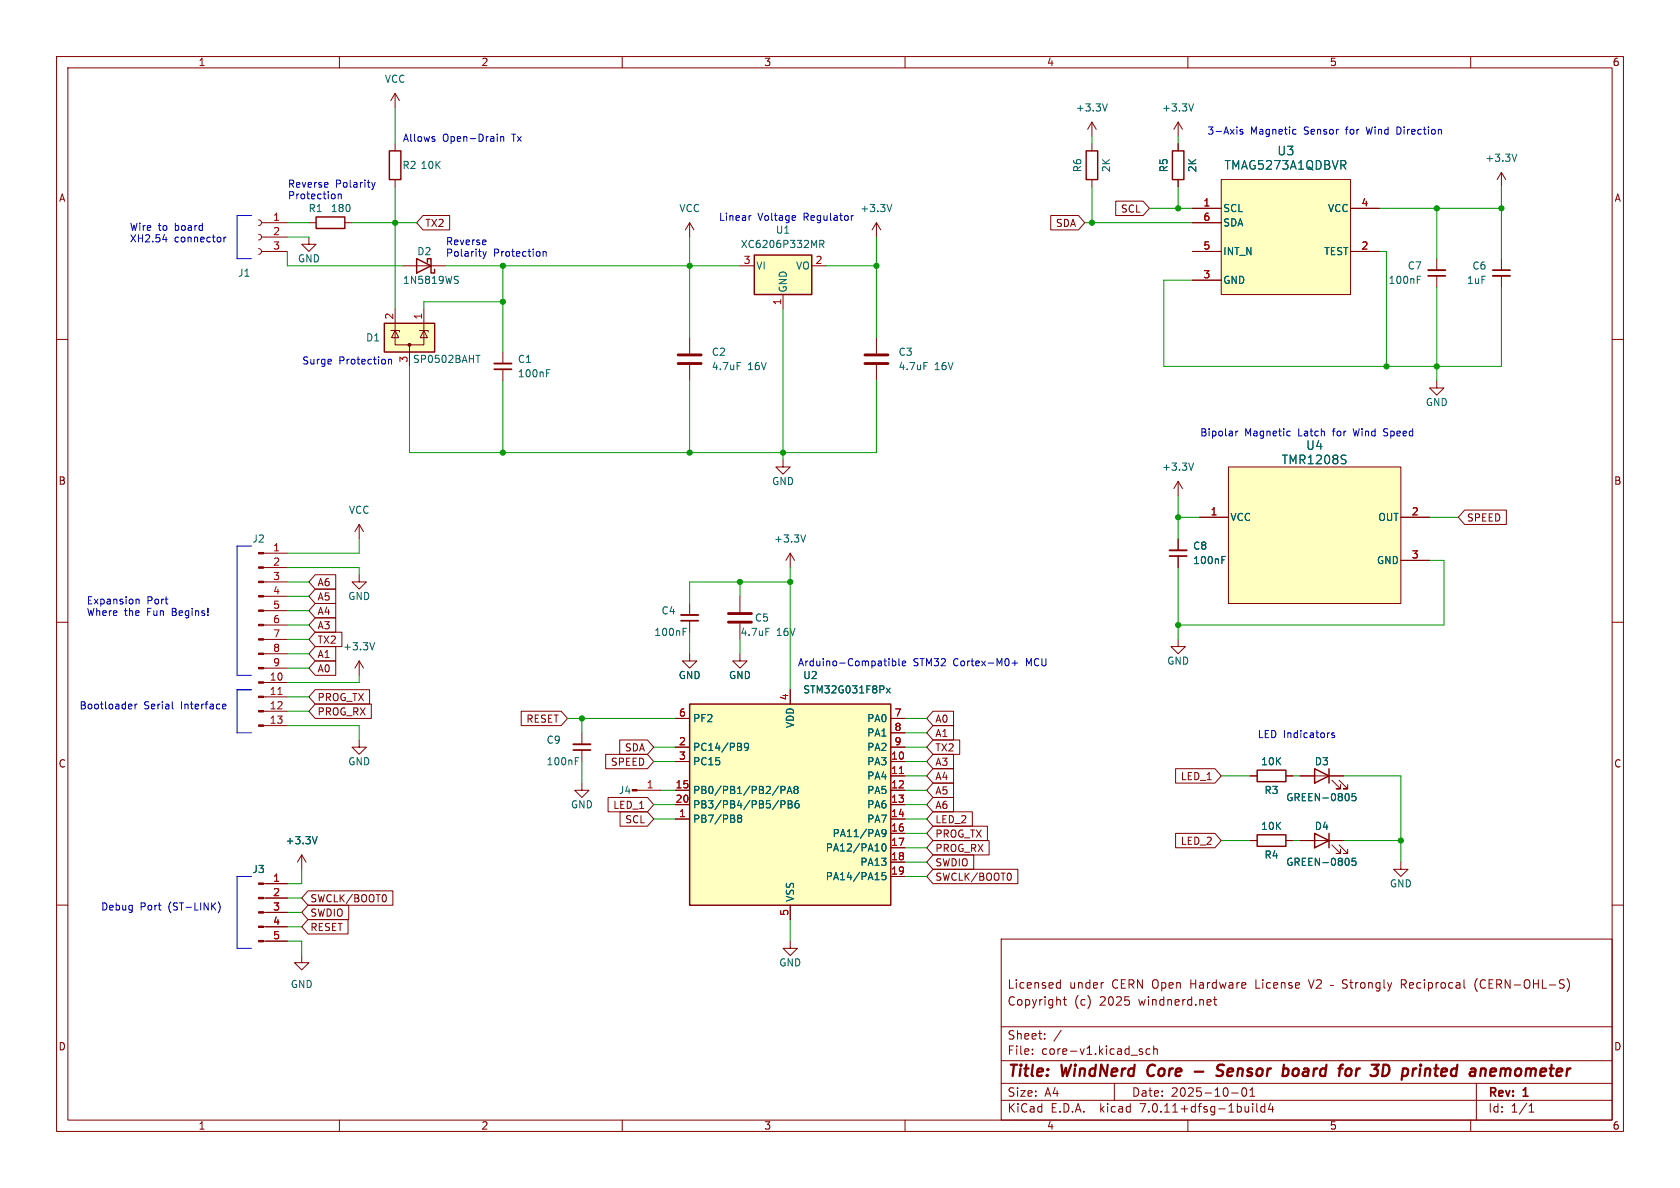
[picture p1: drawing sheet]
<svg xmlns="http://www.w3.org/2000/svg" width="297mm" height="210mm" viewBox="0 0 297 210" stroke-linecap="round" stroke-linejoin="round" font-family="sans-serif">
<g fill="none" stroke="#840000" stroke-width=".18">
<path d="M10 10h277v190h-277zM12 12h273v186h-273zM60 10v2M69.8 16.5v2.6M69.8 16.5l-.7 1.3M69.8 16.5l.8 1.3M110 10v2M160 10v2M210 10v2M260 10v2M45.7 38.9l.4 .1 .1 .4-.1 .3-.4 .2M46.2 39.4h4.6"/>
<path d="M54.6 39.4h1.3M61 39.4h1.2M69.8 25.4v1.3M69.8 31.8v1.2M74.8 38.1h4.7v2.5h-4.7l-1.1-1.2zM121.9 39.4v2.5M121.9 39.4l-.7 1.2M121.9 39.4l.8 1.2M154.9 39.4l-.7 1.2M154.9 39.4v2.5M154.9 39.4l.8 1.2M185.8 38.1h4.9l1.1 1.3-1.1 1.2h-4.9z"/>
<path d="M193 21.6v2.5M193 25.4v1.3M193 31.8v1.2M193 21.6l.8 1.3M193 21.6l-.7 1.3M197.2 35.6h4.9l1.1 1.2-1.1 1.3h-4.9zM208.3 21.6v2.5M208.3 25.4v1.3M208.3 31.8v1.2M208.3 21.6l.7 1.3M208.3 21.6l-.8 1.3M210.8 39.4h5.1"/>
<path d="M210.8 36.8h5.1M215.9 31.8h22.9v20.3h-22.9zM238.8 36.8h5M265.4 30.5l.8 1.3M265.4 30.5v2.5M265.4 30.5l-.7 1.3M10 60h2M45.7 43.9l.4 .2 .1 .4-.1 .3-.4 .2M45.7 41.4l.4 .2 .1 .3-.1 .4-.4 .1M46.2 44.5h4.6M46.2 41.9h4.6M54.6 41.9v1.3h1.3l-1.3 1.3-1.3-1.3h1.3"/>
<path d="M69.1 58.4h1.5v.3M69.8 58.4v2.6h5.1v-2.6M69.8 58.4l.7 1.3h-1.3zM69.8 54.6v3.8M71.1 47h7.6M74.2 58.4h1.5v.3M74.9 58.4l.7 1.3h-1.3zM74.9 54.6v3.8M121.9 59.7v2.8M130.8 47h2.5M138.4 52.1v2.5M143.5 47h2.5"/>
<path d="M154.9 59.7v2.8M210.8 44.5h5.1M210.8 49.5h5.1M238.8 44.5h5M254 45.7v2.1M254 48.8v2M265.4 45.7v2.1M265.4 48.8v2M285 60h2M72.4 61v3.8M88.9 62.2v2.1M88.9 65.3v2"/>
<path d="M121.9 64.5v2.8M154.9 64.5v2.8M254 67.3v1.3h-1.3l1.3 1.3 1.3-1.3h-1.3M46.6 97.8h4.2M63.5 92.7v2.6M63.5 92.7l-.8 1.3M63.5 92.7l.8 1.3M138.4 81.3v1.3h1.3l-1.3 1.2-1.2-1.2h1.2M139.7 97.8l-.8 1.3M139.7 97.8v2.5M139.7 97.8l.8 1.3M208.3 85.1l-.8 1.3"/>
<path d="M208.3 85.1v2.5M208.3 95.3v2M208.3 98.3v2M208.3 85.1l.7 1.3M212.1 91.4h5.1M217.2 82.6h30.4v24.1h-30.4zM247.6 91.4h5.1M247.6 99.1h5.1M258.9 90.2h7.4v2.5h-7.4l-1.1-1.3zM10 110h2M46.6 118.1h4.2M46.6 115.6h4.2"/>
<path d="M46.6 113h4.2M46.6 110.5h4.2M46.6 108h4.2M46.6 105.4h4.2M46.6 102.9h4.2M46.6 100.3h4.2M55.7 109.2h3.7v2.6h-3.7l-1.1-1.3zM55.7 111.8h4.7v2.5h-4.7l-1.1-1.3zM55.7 104.1h3.7v2.6h-3.7l-1.1-1.3zM55.7 106.7h3.7v2.5h-3.7l-1.1-1.2zM55.7 116.8h3.7v2.6h-3.7l-1.1-1.3zM55.7 101.6h3.7v2.5h-3.7l-1.1-1.2z"/>
<path d="M55.7 114.3h3.7v2.5h-3.7l-1.1-1.2zM63.5 101.6v1.3h1.3l-1.3 1.2-1.3-1.2h1.3M63.5 116.8l-.8 1.3M63.5 116.8v2.6M63.5 116.8l.8 1.3M121.9 115.6v1.2h1.3l-1.3 1.3-1.3-1.3h1.3M121.9 106.7v2M121.9 109.7v2.1M130.8 115.6v1.2h1.3l-1.3 1.3-1.3-1.3h1.3M130.8 105.4v2.8M130.8 110.2v2.8M208.3 113v1.3h1.2l-1.2 1.3-1.3-1.3h1.3"/>
<path d="M285 110h2M46.6 128.3h4.2M46.6 125.7h4.2M46.6 123.2h4.2M46.6 120.7h4.2M55.7 124.5h9.9v2.5h-9.9l-1.1-1.3zM55.7 121.9h9.6v2.6h-9.6l-1.1-1.3zM63.5 130.8v1.3h1.3l-1.3 1.3-1.3-1.3h1.3M92.1 125.7h7.1l1.1 1.3-1.1 1.3h-7.1zM102.9 138.4v1.3h1.2l-1.2 1.3-1.3-1.3h1.3M102.9 129.5v2.1M102.9 132.6v2"/>
<path d="M107.1 133.3h7.4l1.1 1.3-1.1 1.3h-7.4zM109.6 130.8h4.9l1.1 1.3-1.1 1.3h-4.9zM112.6 139.7h4.2M119.4 134.6h2.5M119.4 139.7h2.5M119.4 132.1h2.5M119.4 127h2.5M139.7 121.9v2.6M157.5 134.6h2.5M157.5 137.2h2.5M157.5 139.7h2.5M157.5 132.1h2.5"/>
<path d="M157.5 127h2.5M157.5 129.5h2.5M164.9 135.9h3.7v2.5h-3.7l-1.1-1.2zM164.9 138.4h3.7v2.6h-3.7l-1.1-1.3zM164.9 133.3h3.7v2.6h-3.7l-1.1-1.3zM164.9 125.7h3.7v2.6h-3.7l-1.1-1.3zM164.9 130.8h4.8v2.6h-4.8l-1.1-1.3zM164.9 128.3h3.7v2.5h-3.7l-1.1-1.3zM207.8 135.9h7l1.1 1.3-1.1 1.2h-7zM221 137.2h1.2M227.3 137.2h1.3M229.9 137.2h7.6"/>
<path d="M235.5 137.9l1.5 1.5h-.8h.8v-.7M236.7 137.9l1.6 1.5h-.8h.8v-.7M10 160h2M46.6 158.8h4.2M46.6 156.2h4.2M53.3 151.1l-.7 1.3M53.3 151.1v2.6M53.3 151.1l.8 1.3M54.5 157.5h15v2.5h-15l-1.2-1.2zM68 158.2a.79 .79 0 0 1 0 1.2M107.5 141h7l1.1 1.2-1.1 1.3h-7zM109.6 143.5h4.9l1.1 1.3-1.1 1.3h-4.9z"/>
<path d="M119.4 144.8h2.5M119.4 142.2h2.5M157.5 144.8h2.5M157.5 142.2h2.5M157.5 147.3h2.5M157.5 149.9h2.5M157.5 152.4h2.5M157.5 154.9h2.5M164.9 141h3.7v2.5h-3.7l-1.1-1.3zM164.9 146h9.7v2.6h-9.7l-1.1-1.3zM164.9 151.1h7.2v2.6h-7.2l-1.1-1.3zM164.9 148.6h10v2.5h-10l-1.1-1.2z"/>
<path d="M164.9 153.7h15v2.5h-15l-1.1-1.3zM164.9 143.5h7v2.6h-7l-1.1-1.3zM178.5 154.3a.79 .79 0 0 1 0 1.3M207.8 147.3h7l1.1 1.3-1.1 1.3h-7zM221 148.6h1.2M227.3 148.6h1.3M229.9 148.6h7.6M235.5 149.4l1.5 1.5h-.8h.8v-.8M236.7 149.4l1.6 1.5h-.8h.8v-.8M247.6 152.4v1.3h-1.2l1.2 1.2 1.3-1.2h-1.3M285 160h2M46.6 166.4h4.2"/>
<path d="M46.6 163.8h4.2M46.6 161.3h4.2M53.3 168.9v1.3h-1.2l1.2 1.3 1.3-1.3h-1.3M54.5 162.6h7v2.5h-7l-1.2-1.3zM54.5 160h7.2v2.6h-7.2l-1.2-1.3zM139.7 166.4v1.2h1.3l-1.3 1.3-1.3-1.3h1.3M139.7 160v2.6M177 166h108v32h-108zM186.9 174.6h.6M186.9 173.8h.6M187.5 173.2v1.5M188 176.7h.5"/>
<path d="M188.2 176.2v1.3l.3 .2M195 173.7h.1M214.5 176.7h.6M214.7 176.2v1.3l.4 .2M231.3 173.2l.5 1.5 .5-1.5M232.7 173.3l.6-.1 .2 .1 .1 .3-.9 1.1h.9M235.2 174.2h.5M237.3 174.6l.6 .1M237.6 173.2l-.3 .3 .1 .3 .2 .1M247.7 174h.6M248.1 174l.5 .7M248.3 173.2h-.6v1.5"/>
<path d="M261.2 173a1.72 1.72 0 0 0 0 2.3M277 173a1.72 1.72 0 0 1 0 2.3M60 198v2M110 198v2M160 198v2M177 194.5h108M177 191.5h108M177 187.5h108M177 181.5h108M182.5 186.3v.1M182.5 185.5v.1M184.7 183.6v.1"/>
<path d="M184.7 182.8v.1M187.6 182.1l-1.3 2M197 191.5v3M201.5 185.8l.5 .2v.2l-.2 .2-.4-.1M201.5 185.5h.5M203.3 185.5l-.4-.1-.3 .3v.4l.1 .2h.6M204 185.5l.2-.1 .3 .1 .1 .9M204 184.9v1.5M210 198v2M217.7 193.2h1.2M219.7 192.4l.2-.1a.81 .81 0 0 1 .6 .6 .81 .81 0 0 1-.3 .8l-.2 .1a.81 .81 0 0 1-.3-1.4zM221 193.8h.8"/>
<path d="M221 192.7l.4-.4v1.5M221.5 195.1v.1M221.5 195.6v1M222.2 195.1v1.3l.2 .2M223.6 195.7l-.4-.1-.3 .3v.4l.1 .2h.6M223.6 195.1v1.5M224.6 195l-.4 1.1h1M225 195.6v1M260 198v2M261 191.5v6.5M270.3 196.6h.9M270.3 195.5l.4-.4v1.5"/>
</g>
<path d="M203.1 188.5a1.27 1.27 0 0 0 0 1.6M211.2 189.4h1.5M216.4 188.3a.85 .85 0 0 0-1.1 .1 .45 .45 0 0 0 .2 .8l.4 .1a.49 .49 0 0 1 .3 .5 .49 .49 0 0 1-.4 .4l-.8-.1M229.3 188.9a.62 .62 0 0 0-.7 .4v.7a.52 .52 0 0 0 .7 .1M239.8 188.9l-.1 1.3M240.2 188.9l-.4 .4M252 188.9l-.1 1.3M252.8 189a.57 .57 0 0 0-.8 .1M263.8 188.9l.6 .1 .1 .4-1 .1M264.3 190.1l-.2 .1M265.4 188.9l-.2 1.3M265.7 188.9l-.4 .2" fill="none" stroke="#840000" stroke-width=".4"/>
<g fill="none" stroke="#840000" stroke-width=".25">
<path d="M55.9 38.4h5.1v2h-5.1zM68.8 26.7h2.1v5.1h-2.1zM192 26.7h2.1v5.1h-2.1zM207.3 26.7h2v5.1h-2zM67.9 57.2h8.9v5h-8.9zM73.7 45.7l2.5 1.3-2.5 1.3zM75.6 46.4v-.7h.6v2.6h.6v-.7M133.3 45.1h10.2v7h-10.2zM121.9 124.5h35.6v35.5h-35.6zM222.2 136.1h5.1v2.1h-5.1zM232.4 135.9l2.5 1.3-2.5 1.2zM234.9 135.9v2.5"/>
<path d="M222.2 147.6h5.1v2h-5.1zM232.4 147.3l2.5 1.3-2.5 1.3zM234.9 147.3v2.6"/>
</g>
<path d="M119.9 64.3h4.1M119.9 62.7h4.1M152.9 64.3h4.1M152.9 62.7h4.1M128.8 110h4M128.8 108.5h4" fill="none" stroke="#840000" stroke-width=".51"/>
<g fill="none" stroke="#006464" stroke-width=".18">
<path d="M195.8 18.4l-.5 1.2M211 18.4l-.4 1.2M157.7 36.1l-.5 1.3M268.2 27.2l-.5 1.3M80.5 49.4l.4 .2 .1 .3-.2 .2h-.3M80.5 48.8l.5 .1M144.9 43.2l.6-.1 .2-.2-.1-.3-.7-.1v1.3M145.2 43.2l.5 .6M250.6 48.8h.6M250.6 49.4h.4M84.1 62.8h.8M96.6 65.9h.5"/>
<path d="M96.6 65.3h.6M130.3 64.1h.6M163.3 64.1h.6M142.4 94.6l-.4 1.2M211 81.9l-.4 1.2M216 99h.4M216 98.4h.6M237.7 80.5h.3M237.8 81.3l.2 .2-.2 .4M66.2 113.6l-.4 1.3M120.8 111.1h.6M120.8 111.7h.4"/>
<path d="M135.4 111.1h.6M101.7 134.5h.4M101.7 133.9h.6M132.3 131.9l-.2 .3-.4-.1-.1-.2 .1-.4 .4-.1 .2 .1a.84 .84 0 0 1-.3 1.2h-.3M138.1 139.7l.6-.1 .1-.2-.1-.3-.6-.1v1.3M139.3 139.9h.6M140.6 139.6l-.2-.3 .2-.3h.3l.2 .3-.2 .3M140.6 139.6l-.2 .2v.4l.2 .1 .4-.1 .1-.2-.1-.3-.1-.1M140.6 139.6h.3M156.7 121.7l.7 .8M157.4 121.7l-.7 .8M56.1 147.9l-.5 1.3"/>
<path d="M130.6 144.6l-.2-.2 .2-.3h.3l.2 .2-.2 .3M130.6 144.6l-.2 .3 .1 .3 .1 .2 .4-.1 .1-.2v-.2l-.2-.3M130.6 144.6h.3M138.1 142.2h.6l.1-.2-.1-.3-.6-.2v1.3M139.2 140.3l.4-1.3 .4 1.3M139.3 141.5h.5l.2 .3-.2 .4 .2 .1 .1 .3-.3 .2h-.5zM139.3 142.2h.5M141.2 141.5l-.4 .1a.86 .86 0 0 0 0 1.2l.4-.1 .1-.4-.3-.3-.3 .1-.1 .2M156 149.3l.2-.1a.68 .68 0 0 1 .4 .6 .68 .68 0 0 1-.4 .6l-.2-.1-.1-.3zM156.6 154.2h-.6l-.1 .7 .2-.2 .4 .1 .1 .2v.4l-.2 .1-.5-.1M156.6 147.2l-.2 .2h-.4l-.1-.2 .1-.5 .4-.1 .2 .2a.84 .84 0 0 1-.3 1.1h-.3M239.7 140.3h-.6l-.1 .6 .2-.1h.4l.1 .2v.4l-.2 .1-.5-.1"/>
<path d="M239.7 151.7h-.6l-.1 .6 .2-.1 .4 .1 .1 .1v.5l-.2 .1-.5-.1"/>
</g>
<path d="M252.5 47.8h3M263.9 48.8h3.1M87.4 64.3h3M206.8 97.3h3M120.4 108.7h3M101.3 131.6h3.1" fill="none" stroke="#840000" stroke-width=".33"/>
<path d="M252.5 48.8h3M263.9 47.8h3.1M87.4 65.3h3M206.8 98.3h3M120.4 109.7h3M101.3 132.6h3.1" fill="none" stroke="#840000" stroke-width=".3"/>
<g fill="#ffffc2" stroke="#ffffc2" stroke-width=".18">
<path d="M133.3 45.1h10.2v7h-10.2z"/>
<path d="M67.9 57.2h8.9v5h-8.9z"/>
<path d="M121.9 124.5h35.6v35.5h-35.6z"/>
<path d="M217.2 82.6h30.4v24.1h-30.4z"/>
<path d="M215.9 31.8h22.9v20.3h-22.9z"/>
</g>
<g fill="#840000" stroke="#840000" stroke-width=".18">
<path d="M45.7 166.2h.9v.3h-.9z"/>
<path d="M45.7 163.7h.9v.3h-.9z"/>
<path d="M45.7 161.2h.9v.2h-.9z"/>
<path d="M45.7 158.6h.9v.3h-.9z"/>
<path d="M45.7 156.1h.9v.2h-.9z"/>
<path d="M45.7 128.1h.9v.3h-.9z"/>
<path d="M45.7 125.6h.9v.3h-.9z"/>
<path d="M45.7 123.1h.9v.2h-.9z"/>
<path d="M45.7 120.5h.9v.3h-.9z"/>
<path d="M45.7 118h.9v.2h-.9z"/>
<path d="M45.7 115.4h.9v.3h-.9z"/>
<path d="M45.7 112.9h.9v.3h-.9z"/>
<path d="M45.7 110.4h.9v.2h-.9z"/>
<path d="M45.7 107.8h.9v.3h-.9z"/>
<path d="M45.7 105.3h.9v.2h-.9z"/>
<path d="M45.7 102.7h.9v.3h-.9z"/>
<path d="M45.7 100.2h.9v.3h-.9z"/>
<path d="M45.7 97.7h.9v.2h-.9z"/>
<path d="M111.8 139.6h.8v.2h-.8z"/>
<circle cx="72.4" cy="61" r=".25"/>
</g>
<path d="M49.1 122.8h.8M159 136.7h.7" fill="none" stroke="#a90000" stroke-width=".18"/>
<g fill="none" stroke="#0000c2" stroke-width=".18">
<path d="M44.4 38.1h-2.5v7.6h2.5M57.9 32.3l.1 .3-.6 .1M59.8 34.3v.8M59.8 34.4l.2-.1 .3 .1v.7M65.7 32.3l.3 .8M66 33.1l-.3 .4M66.3 32.3l-.3 .8M76.7 24.6l.2 .1-.2 .3M76.7 24.1l.1 .1M87.9 23.7v.1M87.9 24.1v.9M88.5 24.1v.9"/>
<path d="M88.5 24.3l.2-.2 .3 .1 .1 .8M132.8 38.1l-.3 .1M140.5 38.1l.1 .3-.6 .1M140.6 38.9l-.1 .1M150.5 38.1v.9M150.9 38.1l-.4 .3M219.7 22.9h-.3l-.2 .2 .1 .1 .4 .2v.3h-.5M228.8 22.9h.3M229.1 23.7h-.3M247.3 22.4h-.3v1.3h.3M28.8 42.3h.8M29.4 41.9v.9"/>
<path d="M39.6 41.9v.9M40 41.9l-.4 .3M85.4 44.5l.3 .8M85.7 45.3l-.3 .4M85.9 42.5v.2l-.6 .1M86 44.5l-.3 .8M96 44.5v.8M96 44.6l.2-.1h.3l.1 .8M68.7 63.5v.9M68.7 63.6l.2-.1 .3 .1v.8M218.5 76.2v.9M218.8 76.2l-.3 .3"/>
<path d="M227.7 76.2l.4 .1M228.1 77l-.4 .1M244.6 77l.2 .1M244.8 75.8l-.2 .2 .2 .4M44.4 96.5h-2.5v22.9h2.5M24 105.9v.9M24 106l.2-.1 .3 .1 .1 .8M157.2 116.4v.1M157.2 116.8v.9M157.8 116.4v1.3M157.8 116.9l.3-.1 .3 .3-.2 .5h-.4M158.9 116.4v1.1l.2 .2"/>
<path d="M159.5 117.3l.6-.1v-.3l-.4-.1-.2 .2 .1 .6h.5M178.9 117.2h1M179.4 116.7v1M22.9 124.5h.4v.3l-.6 .1M23.3 125.3h-.4M23.9 124.5v.8M24.2 124.5l-.3 .2M30.5 124v1.1l.1 .2M39.4 125.3h.5M39.4 124.5h.4l.2 .3-.7 .1M44.4 121.9h-2.5v7.6h2.5M235.9 129.6l-.3-.1-.2 .2 .1 .2 .4 .1v.3h-.5"/>
<path d="M38.6 159.4a1.46 1.46 0 0 1 0 2M44.4 154.9h-2.5v12.7h2.5"/>
</g>
<g fill="none" stroke="#009600" stroke-width=".18">
<path d="M69.8 19.1v6.3M50.8 39.4h3.8M62.2 39.4h11.5M69.8 33v21.6M191.8 39.4h19M193 24.1v1.3M193 33v6.4M203.2 36.8h7.6M208.3 24.1v1.3M208.3 33v3.8M243.8 36.8h21.6M254 36.8v8.9"/>
<path d="M265.4 33v12.7M50.8 44.5v2.5h20.3M50.8 41.9h3.8M78.7 47h52.1M88.9 47v15.2M88.9 53.3h-14v1.3M121.9 41.9v17.8M138.4 54.6v26.7M146 47h8.9M154.9 41.9v17.8M210.8 49.5h-5.1v15.3h59.7v-14M243.8 44.5h1.3v20.3"/>
<path d="M254 50.8v16.5M72.4 64.8v15.2h82.5v-12.7M88.9 67.3v12.7M121.9 67.3v12.7M63.5 95.3v2.5h-12.7M208.3 87.6v7.7M208.3 91.4h3.8M252.7 99.1h2.6v11.4h-47M252.7 91.4h5.1M50.8 118.1h3.8M50.8 100.3h12.7v1.3M50.8 113h3.8"/>
<path d="M50.8 115.6h3.8M50.8 110.5h3.8M50.8 105.4h3.8M50.8 108h3.8M50.8 102.9h3.8M63.5 119.4v1.3h-12.7M121.9 111.8v3.8M130.8 102.9v2.5M130.8 113v2.6M139.7 100.3v21.6M139.7 102.9h-17.8v3.8M208.3 100.3v12.7"/>
<path d="M50.8 128.3h12.7v2.5M50.8 123.2h3.8M50.8 125.7h3.8M100.3 127h19.1M102.9 127v2.5M102.9 134.6v3.8M115.6 134.6h3.8M115.6 132.1h3.8M116.8 139.7h2.6M160 134.6h3.8M160 139.7h3.8M160 132.1h3.8"/>
<path d="M160 137.2h3.8M160 127h3.8M160 129.5h3.8M215.9 137.2h5.1M228.6 137.2h1.3M237.5 137.2h10.1v15.2M50.8 158.8h2.5M53.3 153.7v2.5h-2.5M115.6 142.2h3.8M115.6 144.8h3.8M160 154.9h3.8M160 142.2h3.8"/>
<path d="M160 144.8h3.8M160 147.3h3.8M160 152.4h3.8M160 149.9h3.8M215.9 148.6h5.1M228.6 148.6h1.3M237.5 148.6h10.1M50.8 166.4h2.5v2.5M50.8 161.3h2.5M50.8 163.8h2.5M139.7 162.6v3.8"/>
</g>
<g fill="#009600" stroke="#009600" stroke-width=".18">
<circle cx="265.4" cy="36.8" r=".46"/>
<circle cx="254" cy="36.8" r=".46"/>
<circle cx="193" cy="39.4" r=".46"/>
<circle cx="208.3" cy="36.8" r=".46"/>
<circle cx="69.8" cy="39.4" r=".46"/>
<circle cx="130.8" cy="102.9" r=".46"/>
<circle cx="139.7" cy="102.9" r=".46"/>
<circle cx="138.4" cy="80" r=".46"/>
<circle cx="121.9" cy="80" r=".46"/>
<circle cx="102.9" cy="127" r=".46"/>
<circle cx="254" cy="64.8" r=".46"/>
<circle cx="245.1" cy="64.8" r=".46"/>
<circle cx="208.3" cy="91.4" r=".46"/>
<circle cx="247.6" cy="148.6" r=".46"/>
<circle cx="208.3" cy="110.5" r=".46"/>
<circle cx="88.9" cy="53.3" r=".46"/>
<circle cx="88.9" cy="47" r=".46"/>
<circle cx="121.9" cy="47" r=".46"/>
<circle cx="88.9" cy="80" r=".46"/>
<circle cx="154.9" cy="47" r=".46"/>
</g>
<g font-size="2.8" fill="#840000">
<text x="178" y="190.9">Title:</text>
<text x="187.7" y="190.9">WindNerd</text>
<text x="203.7" y="190.9">Core</text>
<text x="217.6" y="190.9">Sensor</text>
<text x="230" y="190.9">board</text>
<text x="240.8" y="190.9">for</text>
<text x="247.3" y="190.9">3D</text>
<text x="253.5" y="190.9">printed</text>
<text x="266.3" y="190.9">anemometer</text>
</g>
<g font-size="2.1" fill="#006464">
<text x="225.7" y="27.7">U3</text>
<text x="216.4" y="30.2">TMAG5273A1QDBVR</text>
<text x="226.5" y="82.3">TMR1208S</text>
<text x="230.8" y="79.7">U4</text>
</g>
<g font-size="2.1" fill="#840000">
<text x="178" y="178">Copyright</text>
<text x="178" y="175">Licensed</text>
<text x="189" y="175">under</text>
<text x="189.9" y="178">(c)</text>
<text x="194.5" y="178">2025</text>
<text x="196.6" y="175">CERN Open</text>
<text x="201.5" y="178">windnerd.net</text>
<text x="210.7" y="175">Hardware</text>
<text x="222.4" y="175">License</text>
<text x="238.2" y="175">Strongly</text>
<text x="248.7" y="175">Reciprocal</text>
<text x="261.9" y="175">(CERN-OHL-S)</text>
<text x="178" y="184">Sheet:</text>
<text x="178" y="186.7">File:</text>
<text x="184.1" y="186.7">core-v1.kicad_sch</text>
<text x="178" y="196.9">KiCad</text>
<text x="178" y="194.1">Size:</text>
<text x="184.7" y="194.1">A4</text>
<text x="185.7" y="196.9">E.D.A.</text>
<text x="194.6" y="196.9">kicad</text>
<text x="200" y="194.1">Date:</text>
<text x="201.8" y="196.9">7.0.11+dfsg-1build4</text>
<text x="207" y="194.1">2025-10-01</text>
<text x="263" y="194.3">Rev:</text>
<text x="263" y="196.9">Id:</text>
<text x="267.1" y="196.9">1/1</text>
<text x="269.4" y="194.3">1</text>
</g>
<g font-size="1.8" fill="#840000">
<text x="35" y="11.9">1</text>
<text x="85" y="11.9">2</text>
<text x="135" y="11.9">3</text>
<text x="185" y="11.9">4</text>
<text x="235" y="11.9">5</text>
<text x="285" y="11.9">6</text>
<text x="10.3" y="35.9">A</text>
<text x="285.3" y="35.9">A</text>
<text x="75.1" y="40.3">TX2</text>
<text x="186.6" y="40.3">SDA</text>
<text x="198.1" y="37.8">SCL</text>
<text x="10.3" y="85.9">B</text>
<text x="285.3" y="85.9">B</text>
<text x="259.2" y="92.4">SPEED</text>
<text x="56" y="106.4">A5</text>
<text x="56" y="103.8">A6</text>
<text x="56" y="111.4">A3</text>
<text x="56" y="114">TX2</text>
<text x="56" y="108.9">A4</text>
<text x="56" y="119.1">A0</text>
<text x="56" y="116.5">A1</text>
<text x="56" y="124.1">PROG_TX</text>
<text x="56" y="126.7">PROG_RX</text>
<text x="93" y="128">RESET</text>
<text x="165.3" y="128">A0</text>
<text x="165.3" y="130.5">A1</text>
<text x="10.3" y="135.9">C</text>
<text x="107.9" y="135.6">SPEED</text>
<text x="110.4" y="133">SDA</text>
<text x="165.3" y="135.6">A3</text>
<text x="165.3" y="133">TX2</text>
<text x="285.3" y="135.9">C</text>
<text x="108.3" y="143.2">LED_1</text>
<text x="165.3" y="138.1">A4</text>
<text x="165.3" y="143.2">A6</text>
<text x="165.3" y="140.7">A5</text>
<text x="208.6" y="138.1">LED_1</text>
<text x="110.4" y="145.7">SCL</text>
<text x="165.3" y="148.3">PROG_TX</text>
<text x="165.3" y="145.7">LED_2</text>
<text x="208.6" y="149.5">LED_2</text>
<text x="165.3" y="153.4">SWDIO</text>
<text x="165.3" y="150.8">PROG_RX</text>
<text x="165.3" y="155.9">SWCLK/BOOT0</text>
<text x="54.8" y="159.7">SWCLK/BOOT0</text>
<text x="54.8" y="164.8">RESET</text>
<text x="54.8" y="162.2">SWDIO</text>
<text x="10.3" y="185.9">D</text>
<text x="285.3" y="185.9">D</text>
<text x="35" y="199.9">1</text>
<text x="85" y="199.9">2</text>
<text x="135" y="199.9">3</text>
<text x="185" y="199.9">4</text>
<text x="235" y="199.9">5</text>
<text x="285" y="199.9">6</text>
</g>
<g font-size="1.8" fill="#006464">
<text x="67.9" y="14.8">VCC</text>
<text x="190.1" y="19.9">+3.3V</text>
<text x="205.3" y="19.9">+3.3V</text>
<text x="262.5" y="28.8">+3.3V</text>
<text x="71" y="30.1">R2</text>
<text x="74.3" y="30.1">10K</text>
<text x="191.4" y="30.6" transform="rotate(-90 191.4 30.6)">R6</text>
<text x="196.4" y="30.6" transform="rotate(-90 196.4 30.6)">2K</text>
<text x="206.6" y="30.6" transform="rotate(-90 206.6 30.6)">R5</text>
<text x="211.7" y="30.6" transform="rotate(-90 211.7 30.6)">2K</text>
<text x="54.5" y="37.7">R1</text>
<text x="58.4" y="37.7">180</text>
<text x="120" y="37.7">VCC</text>
<text x="137.1" y="41.5">U1</text>
<text x="152" y="37.7">+3.3V</text>
<text x="216.2" y="37.7">SCL</text>
<text x="216.2" y="40.2">SDA</text>
<text x="234.7" y="37.7">VCC</text>
<text x="52.6" y="46.6">GND</text>
<text x="73.7" y="45.3">D2</text>
<text x="130.9" y="44">XC6206P332MR</text>
<text x="133.6" y="47.9">VI</text>
<text x="140.6" y="47.9">VO</text>
<text x="216.2" y="45.3">INT_N</text>
<text x="234" y="45.3">TEST</text>
<text x="248.8" y="47.8">C7</text>
<text x="260.2" y="47.9">C6</text>
<text x="42" y="49.1">J1</text>
<text x="71.1" y="50.4">1N5819WS</text>
<text x="139.3" y="51.8" transform="rotate(-90 139.3 51.8)">GND</text>
<text x="216.2" y="50.4">GND</text>
<text x="245.4" y="50.4">100nF</text>
<text x="259.2" y="50.4">1uF</text>
<text x="64.6" y="60.6">D1</text>
<text x="72.9" y="64.4">SP0502BAHT</text>
<text x="91.4" y="64.4">C1</text>
<text x="125.7" y="63.1">C2</text>
<text x="125.7" y="65.6">4.7uF</text>
<text x="132.2" y="65.6">16V</text>
<text x="158.8" y="63.1">C3</text>
<text x="158.8" y="65.6">4.7uF</text>
<text x="165.2" y="65.6">16V</text>
<text x="91.4" y="66.9">100nF</text>
<text x="252" y="72">GND</text>
<text x="205.3" y="83.4">+3.3V</text>
<text x="136.4" y="86">GND</text>
<text x="61.6" y="91">VCC</text>
<text x="217.4" y="92.3">VCC</text>
<text x="243.6" y="92.3">OUT</text>
<text x="44.5" y="96.1">J2</text>
<text x="136.8" y="96.1">+3.3V</text>
<text x="210.8" y="97.4">C8</text>
<text x="210.8" y="99.9">100nF</text>
<text x="243.3" y="99.9">GND</text>
<text x="61.5" y="106.3">GND</text>
<text x="115.6" y="112.6">100nF</text>
<text x="116.8" y="108.8">C4</text>
<text x="130.8" y="112.6">4.7uF</text>
<text x="133.4" y="110.1">C5</text>
<text x="137.3" y="112.6">16V</text>
<text x="60.6" y="115.2">+3.3V</text>
<text x="206.2" y="117.7">GND</text>
<text x="119.9" y="120.2">GND</text>
<text x="128.8" y="120.2">GND</text>
<text x="141.9" y="120.2">U2</text>
<text x="141.9" y="122.8">STM32G031F8Px</text>
<text x="96.5" y="131.7">C9</text>
<text x="122.4" y="127.9">PF2</text>
<text x="140.6" y="128.8" transform="rotate(-90 140.6 128.8)">VDD</text>
<text x="153.2" y="127.9">PA0</text>
<text x="153.2" y="130.4">PA1</text>
<text x="61.5" y="135.5">GND</text>
<text x="96.5" y="135.5">100nF</text>
<text x="122.4" y="132.9">PC14/PB9</text>
<text x="122.4" y="135.5">PC15</text>
<text x="153.2" y="135.5">PA3</text>
<text x="153.2" y="132.9">PA2</text>
<text x="222.8" y="135.5">10K</text>
<text x="232.3" y="135.5">D3</text>
<text x="100.8" y="143.1">GND</text>
<text x="109.3" y="140.6">J4</text>
<text x="122.4" y="140.6">PB0/PB1/PB2/PA8</text>
<text x="122.4" y="143.1">PB3/PB4/PB5/PB6</text>
<text x="153.2" y="138">PA4</text>
<text x="153.2" y="140.6">PA5</text>
<text x="153.2" y="143.1">PA6</text>
<text x="223.4" y="140.6">R3</text>
<text x="227.3" y="141.8">GREEN-0805</text>
<text x="50.4" y="149.5">+3.3V</text>
<text x="122.4" y="145.6">PB7/PB8</text>
<text x="147.1" y="148.2">PA11/PA9</text>
<text x="153.2" y="145.6">PA7</text>
<text x="222.8" y="146.9">10K</text>
<text x="232.3" y="146.9">D4</text>
<text x="44.5" y="154.5">J3</text>
<text x="145.9" y="150.7">PA12/PA10</text>
<text x="145.9" y="155.8">PA14/PA15</text>
<text x="152" y="153.3">PA13</text>
<text x="223.4" y="152">R4</text>
<text x="227.3" y="153.3">GREEN-0805</text>
<text x="140.6" y="159.5" transform="rotate(-90 140.6 159.5)">VSS</text>
<text x="245.6" y="157.1">GND</text>
<text x="137.7" y="171">GND</text>
<text x="51.3" y="174.9">GND</text>
</g>
<g font-size="1.8" fill="#0000c2">
<text x="213.4" y="23.9">3-Axis</text>
<text x="221.1" y="23.9">Magnetic</text>
<text x="230.6" y="23.9">Sensor</text>
<text x="238.2" y="23.9">for</text>
<text x="242.1" y="23.9">Wind</text>
<text x="247.6" y="23.9">Direction</text>
<text x="71.1" y="25.2">Allows</text>
<text x="78.2" y="25.2">Open-Drain</text>
<text x="90.6" y="25.2">Tx</text>
<text x="50.8" y="33.3">Reverse</text>
<text x="50.8" y="35.3">Protection</text>
<text x="59.3" y="33.3">Polarity</text>
<text x="22.9" y="40.9">Wire</text>
<text x="28" y="40.9">to</text>
<text x="31" y="40.9">board</text>
<text x="127" y="39.1">Linear</text>
<text x="134" y="39.1">Voltage</text>
<text x="142.2" y="39.1">Regulator</text>
<text x="22.9" y="42.9">XH2.54</text>
<text x="30.8" y="42.9">connector</text>
<text x="78.7" y="43.4">Reverse</text>
<text x="78.7" y="45.5">Polarity</text>
<text x="87.2" y="45.5">Protection</text>
<text x="53.3" y="64.5">Surge</text>
<text x="59.9" y="64.5">Protection</text>
<text x="212.1" y="77.2">Bipolar</text>
<text x="220" y="77.2">Magnetic</text>
<text x="229.6" y="77.2">Latch</text>
<text x="235.9" y="77.2">for</text>
<text x="239.8" y="77.2">Wind</text>
<text x="245.3" y="77.2">Speed</text>
<text x="15.2" y="106.9">Expansion</text>
<text x="26" y="106.9">Port</text>
<text x="15.2" y="109">Where</text>
<text x="22" y="109">the</text>
<text x="26.1" y="109">Fun</text>
<text x="30.7" y="109">Begins!</text>
<text x="141" y="117.9">Arduino-Compatible</text>
<text x="161.4" y="117.9">STM32</text>
<text x="168.7" y="117.9">Cortex-M0+</text>
<text x="181.7" y="117.9">MCU</text>
<text x="14" y="125.5">Bootloader</text>
<text x="25.4" y="125.5">Serial</text>
<text x="32.1" y="125.5">Interface</text>
<text x="222.2" y="130.6">LED Indicators</text>
<text x="17.8" y="161">Debug</text>
<text x="24.8" y="161">Port</text>
<text x="29.9" y="161">(ST-LINK)</text>
</g>
<g font-size="1.8" fill="#a90000">
<text x="48.2" y="39.1">1</text>
<text x="48.2" y="41.7">2</text>
<text x="212.7" y="36.6">1</text>
<text x="212.7" y="39.1">6</text>
<text x="240.6" y="36.6">4</text>
<text x="48.2" y="44.2">3</text>
<text x="131.4" y="46.7">3</text>
<text x="144.1" y="46.7">2</text>
<text x="212.7" y="44.2">5</text>
<text x="240.6" y="44.2">2</text>
<text x="212.7" y="49.3">3</text>
<text x="69.6" y="56.6" transform="rotate(-90 69.6 56.6)">2</text>
<text x="74.7" y="56.6" transform="rotate(-90 74.7 56.6)">1</text>
<text x="138.2" y="54" transform="rotate(-90 138.2 54)">1</text>
<text x="72.1" y="64.2" transform="rotate(-90 72.1 64.2)">3</text>
<text x="213.9" y="91.2">1</text>
<text x="249.5" y="91.2">2</text>
<text x="48.2" y="97.5">1</text>
<text x="48.2" y="100.1">2</text>
<text x="249.5" y="98.8">3</text>
<text x="48.2" y="102.6">3</text>
<text x="48.2" y="105.2">4</text>
<text x="48.2" y="107.7">5</text>
<text x="48.2" y="110.2">6</text>
<text x="48.2" y="112.8">7</text>
<text x="48.2" y="115.3">8</text>
<text x="48.2" y="117.9">9</text>
<text x="47.6" y="120.4">10</text>
<text x="47.6" y="122.9">11</text>
<text x="47.6" y="125.5">12</text>
<text x="139.4" y="123.9" transform="rotate(-90 139.4 123.9)">4</text>
<text x="47.6" y="128">13</text>
<text x="119.9" y="131.8">2</text>
<text x="119.9" y="126.7">6</text>
<text x="158" y="126.7">7</text>
<text x="158" y="129.3">8</text>
<text x="158" y="131.8">9</text>
<text x="119.9" y="134.4">3</text>
<text x="157.4" y="134.4">10</text>
<text x="157.4" y="136.9">11</text>
<text x="114.2" y="139.4">1</text>
<text x="119.3" y="139.4">15</text>
<text x="119.3" y="142">20</text>
<text x="157.4" y="139.4">12</text>
<text x="157.4" y="142">13</text>
<text x="119.9" y="144.5">1</text>
<text x="157.4" y="144.5">14</text>
<text x="157.4" y="147.1">16</text>
<text x="157.4" y="149.6">17</text>
<text x="48.2" y="156">1</text>
<text x="157.4" y="152.1">18</text>
<text x="157.4" y="154.7">19</text>
<text x="48.2" y="158.5">2</text>
<text x="48.2" y="161">3</text>
<text x="139.4" y="162" transform="rotate(-90 139.4 162)">5</text>
<text x="48.2" y="163.6">4</text>
<text x="48.2" y="166.1">5</text>
</g>
</svg>
